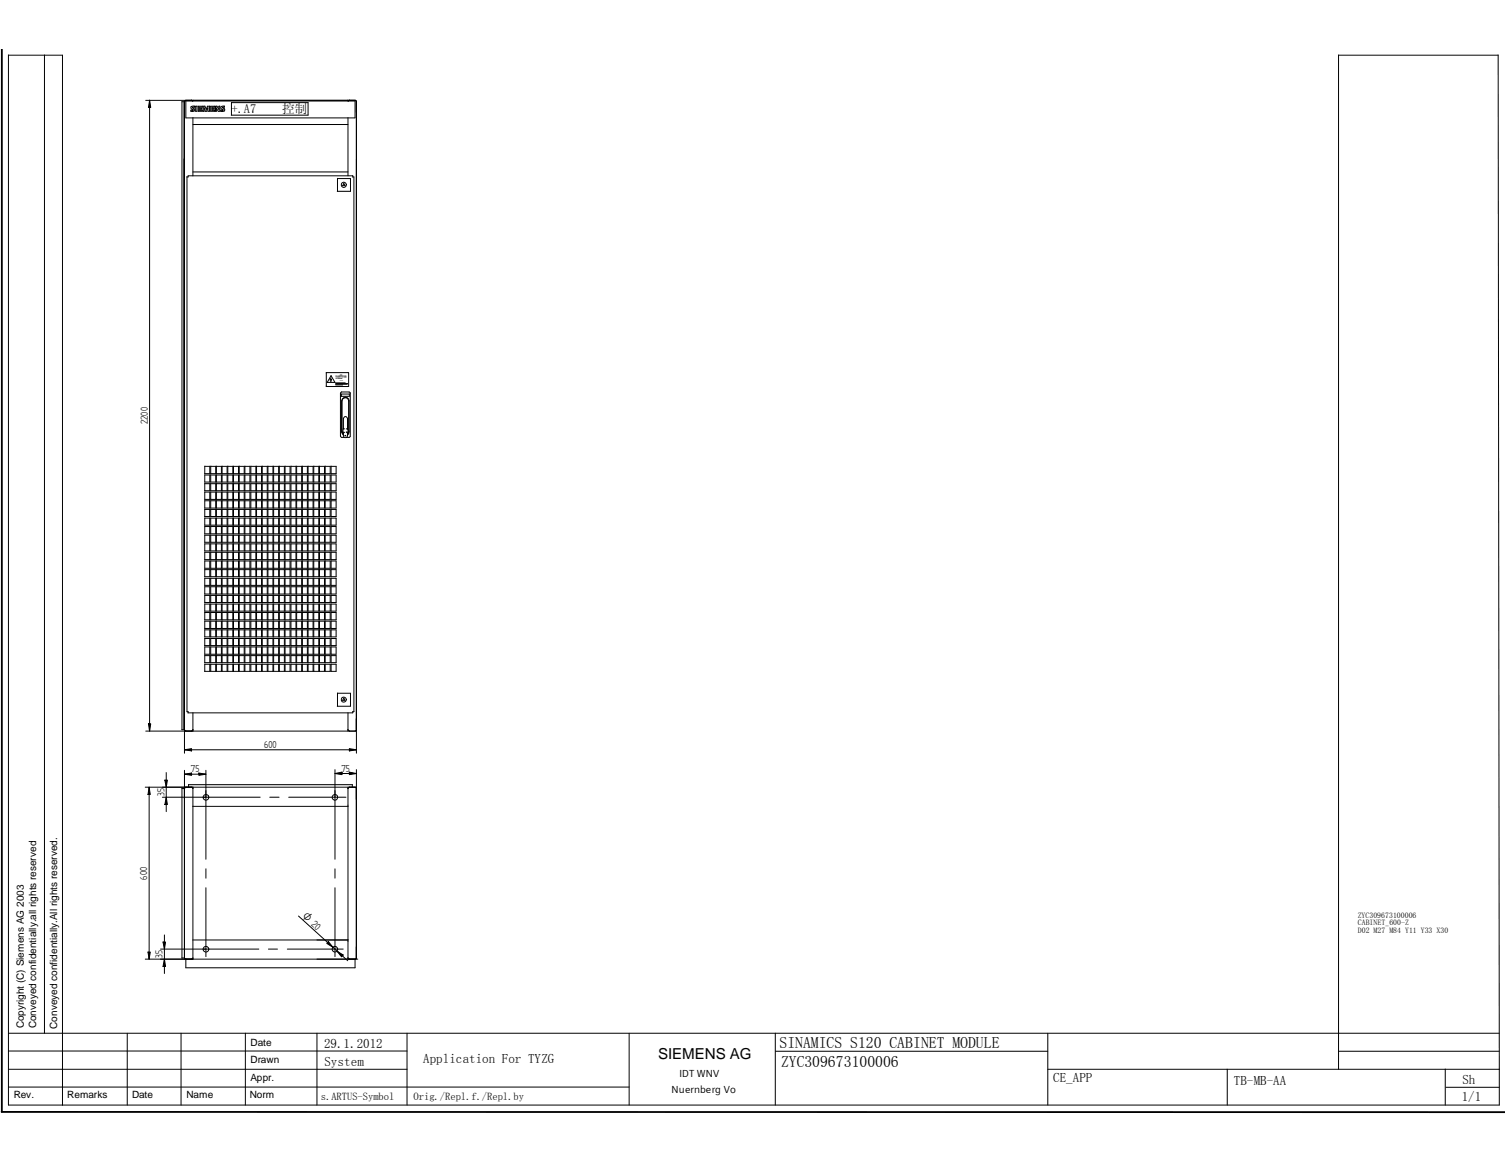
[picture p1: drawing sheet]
<svg xmlns="http://www.w3.org/2000/svg" width="279mm" height="216mm" viewBox="0 0 279 216" stroke-linecap="round" stroke-linejoin="round" font-family="sans-serif">
<g fill="none" stroke="#000" stroke-width=".19">
<path d="M1.6 10.2v194.9h276.7v-6.6M1.6 10.2h10v195M8.3 10.2v181.6M27.1 18.6h38.9l.2 .3M27.8 18.6l.2 1.3h-.4zM27.8 18.6v117.1M33.8 18.9v116.6M34.2 18.8v121M34.5 18.6l-.3 .3h-.5M34.5 18.7v3.2h31.4v-3.1h-31.4M35.5 18.6l.3 .2M35.7 20h.1"/>
<path d="M35.8 18.6v.2M36.1 19.7h-.3l-.4 .2a.42 .42 0 0 0 .5 .5l-.2 .1-.3-.1v.3a.43 .43 0 0 0 .5 0 .43 .43 0 0 0 .2-.5l-.4-.2M36.1 19.7v.2h-.2l-.2 .1M36.3 19.7h.3M36.6 19.7v1h-.3v-1M36.8 19.7h.7M36.8 19.7v1h.7v-.3l-.5 .1M37.1 19.9v.2M37.5 19.7v.2h-.4M37.7 19.7h.4M38 19.7l.3 .6 .2-.6M38.5 19.7h.4"/>
<path d="M38.9 19.7v1h-.3v-.7l-.2 .7h-.3l-.2-.7v.7h-.2v-1M39.1 19.7h.7M39.1 19.7v1h.7v-.3l-.5 .1M39.4 19.9v.2M39.8 19.7v.2h-.4M40 19.7h.3M40 19.7v1h.2v-.7M40.3 19.7l.3 .6v-.6M40.6 19.7h.2M40.8 19.7v1h-.3l-.3-.6M41.7 19.7a.36 .36 0 0 0-.6 0 .36 .36 0 0 0 .1 .6l.2 .1h-.4v.3a.41 .41 0 0 0 .5 0 .41 .41 0 0 0 .1-.5l-.3-.2M41.7 19.7v.2h-.4l.1 .1"/>
<path d="M64.6 18.6v.2M64.9 18.6l-.3 .2M66.2 18.8v121M248.5 10.2h29.6M248.5 10.2v188.3M278.1 10.2l.2 188.3h-83.8M34.7 32.8v99.3h.2v.2h30.6v-.2M35.8 21.8v10.8M35.8 23.1h28.8M35.8 31.9h28.8M37 20.1h.5M37.1 20.2v.3"/>
<path d="M37.5 20.1v.2h-.4M39.3 20.1h.5M39.4 20.2v.3M39.8 20.1v.2h-.4M42.9 21.4h14.3v-2.4h-14.2v2.4M62.7 33.1v2.4M62.7 33.1h2.4v2.4h-2.5M63.8 34l-.2 .5M63.8 34.1l.3 .4h-.5M64.6 21.8v10.8M65.4 32.9h.3v99.2h-.2M65.5 32.6h-30.6v.3h-.2"/>
<path d="M65.5 32.6v.3M60.5 69.2h4.2v2.5l-.1 .1M60.5 71.7l.1 .1M60.6 71.8h4M60.6 69.2v2.5M61.4 70.7v.1M61.5 69.7l-.8 1.3M61.5 69.8l.7 1.2h-1.5M61.5 70.1l-.2 .4M61.5 70.7l-.1 .1M61.6 70.4l-.2 .4M61.6 70.4l-.3 .1"/>
<path d="M62.3 71.1h1.8M62.3 71.2h2.3M62.3 71.3h2.2M62.3 71.5h1.3M63.4 72.8h1.4l.2 .1v8.1l-.2 .2h-.5M63.4 72.8l-.2 .2v8l.2 .2h.5M63.7 79.7l-.1 .6 .2 .1v.5l.2 .3 .4-.1 .1-.8M63.7 79.5l.3 .1M64.5 79.5l.1 .2M64.5 77.7l-.2-.4h-.3l-.2 .2-.1 2.2M64.5 77.7v1.9h-.2M64.6 79.7l.1 .6-.3-.2"/>
<path d="M64.7 74.4a.61 .61 0 0 0-.6-.6 .61 .61 0 0 0-.6 .6v5.8l.3 .4M64.7 74.4v5.8l-.2 .4M64.8 74.4a.7 .7 0 0 0-.7-.7 .7 .7 0 0 0-.7 .7v5.8l.4 .6M64.8 74.4v5.8l-.3 .6M64.9 73.1v.5h-1.5l-.1-.4h1.6M38 86.5v1.4M38 88.1v1.4M38 89.7v1.4M38 91.3v1.4M38 92.9v1.4M38 94.5v1.4M38 96.1v1.4"/>
<path d="M38 97.7v1.4M38 99.3v1.4M38 86.6h.9v1.3h-.9M38 88.2h.9v1.3h-.9M38 89.8h.9v1.3h-.9M38 91.4h.9v1.3h-.9M38 93h.9v1.3h-.9M38 94.6h.9v1.3h-.9M38 96.2h.9v1.3h-.9M38 97.7h.9v1.4h-.9M38 99.4h.9v1.3h-.9M39.1 86.5v1.4"/>
<path d="M39.1 88.1v1.4M39.1 89.7v1.4M39.1 91.3v1.4M39.1 92.9v1.4M39.1 94.5v1.4M39.1 96.1v1.4M39.1 97.7v1.4M39.1 99.3v1.4M39.1 86.6h.9v1.3h-.9M39.1 88.2h.9v1.3h-.9M39.1 89.8h.9v1.3h-.9M39.1 91.4h.9v1.3h-.9"/>
<path d="M39.1 93h.9v1.3h-.9M39.1 94.6h.9v1.3h-.9M39.1 96.2h.9v1.3h-.9M39.1 97.7h.9v1.4h-.9M39.1 99.4h.9v1.3h-.9M40.2 86.5v1.4M40.2 88.1v1.4M40.2 89.7v1.4M40.2 91.3v1.4M40.2 92.9v1.4M40.2 94.5v1.4M40.2 96.1v1.4"/>
<path d="M40.2 97.7v1.4M40.2 99.3v1.4M40.2 86.6h.9v1.3h-1M40.2 88.2h.9v1.3h-1M40.2 89.8h.9v1.3h-1M40.2 91.4h.9v1.3h-1M40.2 93h.9v1.3h-1M40.2 94.6h.9v1.3h-1M40.2 96.2h.9v1.3h-1M40.2 97.7h.9v1.4h-1M40.2 99.4h.9v1.3h-1M41.2 86.5v1.4"/>
<path d="M41.2 88.1v1.4M41.2 89.7v1.4M41.2 91.3v1.4M41.2 92.9v1.4M41.2 94.5v1.4M41.2 96.1v1.4M41.2 97.7v1.4M41.2 99.3v1.4M41.2 86.6h1v1.3h-1M41.2 88.2h1v1.3h-1M41.2 89.8h1v1.3h-1M41.2 91.4h1v1.3h-1"/>
<path d="M41.2 93h1v1.3h-1M41.2 94.6h1v1.3h-1M41.2 96.2h1v1.3h-1M41.2 97.7h1v1.4h-1M41.2 99.4h1v1.3h-1M42.3 86.5v1.4M42.3 88.1v1.4M42.3 89.7v1.4M42.3 91.3v1.4M42.3 92.9v1.4M42.3 94.5v1.4M42.3 96.1v1.4"/>
<path d="M42.3 97.7v1.4M42.3 99.3v1.4M42.3 86.6h.9v1.3h-1M42.3 88.2h.9v1.3h-1M42.3 89.8h.9v1.3h-1M42.3 91.4h.9v1.3h-1M42.3 93h.9v1.3h-1M42.3 94.6h.9v1.3h-1M42.3 96.2h.9v1.3h-1M42.3 97.7h.9v1.4h-1M42.3 99.4h.9v1.3h-1M43.3 86.5v1.4"/>
<path d="M43.3 88.1v1.4M43.3 89.7v1.4M43.3 91.3v1.4M43.3 92.9v1.4M43.3 94.5v1.4M43.3 96.1v1.4M43.3 97.7v1.4M43.3 99.3v1.4M43.3 86.6h1v1.3h-1M43.3 88.2h1v1.3h-1M43.3 89.8h1v1.3h-1M43.3 91.4h1v1.3h-1"/>
<path d="M43.3 93h1v1.3h-1M43.3 94.6h1v1.3h-1M43.3 96.2h1v1.3h-1M43.3 97.7h1v1.4h-1M43.3 99.4h1v1.3h-1M44.4 86.5v1.4M44.4 88.1v1.4M44.4 89.7v1.4M44.4 91.3v1.4M44.4 92.9v1.4M44.4 94.5v1.4M44.4 96.1v1.4"/>
<path d="M44.4 97.7v1.4M44.4 99.3v1.4M44.4 86.6h.9v1.3h-.9M44.4 88.2h.9v1.3h-.9M44.4 89.8h.9v1.3h-.9M44.4 91.4h.9v1.3h-.9M44.4 93h.9v1.3h-.9M44.4 94.6h.9v1.3h-.9M44.4 96.2h.9v1.3h-.9M44.4 97.7h.9v1.4h-.9M44.4 99.4h.9v1.3h-.9M45.5 86.5v1.4"/>
<path d="M45.5 88.1v1.4M45.5 89.7v1.4M45.5 91.3v1.4M45.5 92.9v1.4M45.5 94.5v1.4M45.5 96.1v1.4M45.5 97.7v1.4M45.5 99.3v1.4M45.5 86.6h.9v1.3h-1M45.5 88.2h.9v1.3h-1M45.5 89.8h.9v1.3h-1M45.5 91.4h.9v1.3h-1"/>
<path d="M45.5 93h.9v1.3h-1M45.5 94.6h.9v1.3h-1M45.5 96.2h.9v1.3h-1M45.5 97.7h.9v1.4h-1M45.5 99.4h.9v1.3h-1M46.6 86.5v1.4M46.6 88.1v1.4M46.6 89.7v1.4M46.6 91.3v1.4M46.6 92.9v1.4M46.6 94.5v1.4M46.6 96.1v1.4"/>
<path d="M46.6 97.7v1.4M46.6 99.3v1.4M46.6 86.6h.9v1.3h-1M46.6 88.2h.9v1.3h-1M46.6 89.8h.9v1.3h-1M46.6 91.4h.9v1.3h-1M46.6 93h.9v1.3h-1M46.6 94.6h.9v1.3h-1M46.6 96.2h.9v1.3h-1M46.6 97.7h.9v1.4h-1M46.6 99.4h.9v1.3h-1M47.6 86.5v1.4"/>
<path d="M47.6 88.1v1.4M47.6 89.7v1.4M47.6 91.3v1.4M47.6 92.9v1.4M47.6 94.5v1.4M47.6 96.1v1.4M47.6 97.7v1.4M47.6 99.3v1.4M47.6 86.6h1v1.3h-1M47.6 88.2h1v1.3h-1M47.6 89.8h1v1.3h-1M47.6 91.4h1v1.3h-1"/>
<path d="M47.6 93h1v1.3h-1M47.6 94.6h1v1.3h-1M47.6 96.2h1v1.3h-1M47.6 97.7h1v1.4h-1M47.6 99.4h1v1.3h-1M48.7 86.5v1.4M48.7 88.1v1.4M48.7 89.7v1.4M48.7 91.3v1.4M48.7 92.9v1.4M48.7 94.5v1.4M48.7 96.1v1.4"/>
<path d="M48.7 97.7v1.4M48.7 99.3v1.4M48.7 86.6h.9v1.3h-1M48.7 88.2h.9v1.3h-1M48.7 89.8h.9v1.3h-1M48.7 91.4h.9v1.3h-1M48.7 93h.9v1.3h-1M48.7 94.6h.9v1.3h-1M48.7 96.2h.9v1.3h-1M48.7 97.7h.9v1.4h-1M48.7 99.4h.9v1.3h-1M49.7 86.5v1.4"/>
<path d="M49.7 88.1v1.4M49.7 89.7v1.4M49.7 91.3v1.4M49.7 92.9v1.4M49.7 94.5v1.4M49.7 96.1v1.4M49.7 97.7v1.4M49.7 99.3v1.4M49.7 86.6h1v1.3h-1M49.7 88.2h1v1.3h-1M49.7 89.8h1v1.3h-1M49.7 91.4h1v1.3h-1"/>
<path d="M49.7 93h1v1.3h-1M49.7 94.6h1v1.3h-1M49.7 96.2h1v1.3h-1M49.7 97.7h1v1.4h-1M49.7 99.4h1v1.3h-1M50.8 86.5v1.4M50.8 88.1v1.4M50.8 89.7v1.4M50.8 91.3v1.4M50.8 92.9v1.4M50.8 94.5v1.4M50.8 96.1v1.4"/>
<path d="M50.8 97.7v1.4M50.8 99.3v1.4M50.8 86.6h.9v1.3h-.9M50.8 88.2h.9v1.3h-.9M50.8 89.8h.9v1.3h-.9M50.8 91.4h.9v1.3h-.9M50.8 93h.9v1.3h-.9M50.8 94.6h.9v1.3h-.9M50.8 96.2h.9v1.3h-.9M50.8 97.7h.9v1.4h-.9M50.8 99.4h.9v1.3h-.9M51.9 86.5v1.4"/>
<path d="M51.9 88.1v1.4M51.9 89.7v1.4M51.9 91.3v1.4M51.9 92.9v1.4M51.9 94.5v1.4M51.9 96.1v1.4M51.9 97.7v1.4M51.9 99.3v1.4M51.9 86.6h.9v1.3h-1M51.9 88.2h.9v1.3h-1M51.9 89.8h.9v1.3h-1M51.9 91.4h.9v1.3h-1"/>
<path d="M51.9 93h.9v1.3h-1M51.9 94.6h.9v1.3h-1M51.9 96.2h.9v1.3h-1M51.9 97.7h.9v1.4h-1M51.9 99.4h.9v1.3h-1M52.9 86.5v1.4M52.9 88.1v1.4M52.9 89.7v1.4M52.9 91.3v1.4M52.9 92.9v1.4M52.9 94.5v1.4M52.9 96.1v1.4"/>
<path d="M52.9 97.7v1.4M52.9 99.3v1.4M52.9 86.6h.9v1.3h-.9M52.9 88.2h.9v1.3h-.9M52.9 89.8h.9v1.3h-.9M52.9 91.4h.9v1.3h-.9M52.9 93h.9v1.3h-.9M52.9 94.6h.9v1.3h-.9M52.9 96.2h.9v1.3h-.9M52.9 97.7h.9v1.4h-.9M52.9 99.4h.9v1.3h-.9M54 86.5v1.4"/>
<path d="M54 88.1v1.4M54 89.7v1.4M54 91.3v1.4M54 92.9v1.4M54 94.5v1.4M54 96.1v1.4M54 97.7v1.4M54 99.3v1.4M54 86.6h.9v1.3h-.9M54 88.2h.9v1.3h-.9M54 89.8h.9v1.3h-.9M54 91.4h.9v1.3h-.9"/>
<path d="M54 93h.9v1.3h-.9M54 94.6h.9v1.3h-.9M54 96.2h.9v1.3h-.9M54 97.7h.9v1.4h-.9M54 99.4h.9v1.3h-.9M55.1 86.5v1.4M55.1 88.1v1.4M55.1 89.7v1.4M55.1 91.3v1.4M55.1 92.9v1.4M55.1 94.5v1.4M55.1 96.1v1.4"/>
<path d="M55.1 97.7v1.4M55.1 99.3v1.4M55.1 86.6h.9v1.3h-1M55.1 88.2h.9v1.3h-1M55.1 89.8h.9v1.3h-1M55.1 91.4h.9v1.3h-1M55.1 93h.9v1.3h-1M55.1 94.6h.9v1.3h-1M55.1 96.2h.9v1.3h-1M55.1 97.7h.9v1.4h-1M55.1 99.4h.9v1.3h-1M56.1 86.5v1.4h1v-1.3h-1"/>
<path d="M56.1 88.1v1.4h1v-1.3h-1M56.1 89.7v1.4h1v-1.3h-1M56.1 91.3v1.4h1v-1.3h-1M56.1 92.9v1.4h1v-1.3h-1M56.1 94.5v1.4h1v-1.3h-1M56.1 96.1v1.4h1v-1.3h-1M56.1 97.7v1.4h1v-1.4h-1M56.1 99.3v1.4h1v-1.3h-1M57.2 86.5v1.4M57.2 88.1v1.4M57.2 89.7v1.4M57.2 91.3v1.4"/>
<path d="M57.2 92.9v1.4M57.2 94.5v1.4M57.2 96.1v1.4M57.2 97.7v1.4M57.2 99.3v1.4M57.2 86.6h.9v1.3h-1M57.2 88.2h.9v1.3h-1M57.2 89.8h.9v1.3h-1M57.2 91.4h.9v1.3h-1M57.2 93h.9v1.3h-1M57.2 94.6h.9v1.3h-1M57.2 96.2h.9v1.3h-1"/>
<path d="M57.2 97.7h.9v1.4h-1M57.2 99.4h.9v1.3h-1M58.3 86.5v1.4M58.3 88.1v1.4M58.3 89.7v1.4M58.3 91.3v1.4M58.3 92.9v1.4M58.3 94.5v1.4M58.3 96.1v1.4M58.3 97.7v1.4M58.3 99.3v1.4M58.3 86.6h.9v1.3h-1"/>
<path d="M58.3 88.2h.9v1.3h-1M58.3 89.8h.9v1.3h-1M58.3 91.4h.9v1.3h-1M58.3 93h.9v1.3h-1M58.3 94.6h.9v1.3h-1M58.3 96.2h.9v1.3h-1M58.3 97.7h.9v1.4h-1M58.3 99.4h.9v1.3h-1M59.3 86.5v1.4M59.3 88.1v1.4M59.3 89.7v1.4M59.3 91.3v1.4"/>
<path d="M59.3 92.9v1.4M59.3 94.5v1.4M59.3 96.1v1.4M59.3 97.7v1.4M59.3 99.3v1.4M59.3 86.6h.9v1.3h-.9M59.3 88.2h.9v1.3h-.9M59.3 89.8h.9v1.3h-.9M59.3 91.4h.9v1.3h-.9M59.3 93h.9v1.3h-.9M59.3 94.6h.9v1.3h-.9M59.3 96.2h.9v1.3h-.9"/>
<path d="M59.3 97.7h.9v1.4h-.9M59.3 99.4h.9v1.3h-.9M60.4 86.5v1.4M60.4 88.1v1.4M60.4 89.7v1.4M60.4 91.3v1.4M60.4 92.9v1.4M60.4 94.5v1.4M60.4 96.1v1.4M60.4 97.7v1.4M60.4 99.3v1.4M60.4 86.6h.9v1.3h-1"/>
<path d="M60.4 88.2h.9v1.3h-1M60.4 89.8h.9v1.3h-1M60.4 91.4h.9v1.3h-1M60.4 93h.9v1.3h-1M60.4 94.6h.9v1.3h-1M60.4 96.2h.9v1.3h-1M60.4 97.7h.9v1.4h-1M60.4 99.4h.9v1.3h-1M61.5 86.5v1.4M61.5 88.1v1.4M61.5 89.7v1.4M61.5 91.3v1.4"/>
<path d="M61.5 92.9v1.4M61.5 94.5v1.4M61.5 96.1v1.4M61.5 97.7v1.4M61.5 99.3v1.4M61.5 86.6h.9v1.3h-1M61.5 88.2h.9v1.3h-1M61.5 89.8h.9v1.3h-1M61.5 91.4h.9v1.3h-1M61.5 93h.9v1.3h-1M61.5 94.6h.9v1.3h-1M61.5 96.2h.9v1.3h-1"/>
<path d="M61.5 97.7h.9v1.4h-1M61.5 99.4h.9v1.3h-1M63.8 80.2l-.3 .1M64 80.3l-.3 .1M64.1 80.9h.1zM64.1 80.9h.1M64.3 80.2l.2 .2 .2-.1M38 107.1h.9v-1.4h-.9v1.4M38 100.9v1.4M38 102.5v1.4M38 104.1v1.4M38 107.3v1.4"/>
<path d="M38 108.9v1.4M38 110.5v1.3M38 112.1v1.4M38 113.7v1.4M38 115.3v1.4M38 116.9v1.3M38 118.5v1.3M38 101h.9v1.3h-.9M38 102.5h.9v1.4h-.9M38 104.1h.9v1.4h-.9M38 107.4h.9v1.3h-.9M38 108.9h.9v1.4h-.9"/>
<path d="M38 110.5h.9v1.3h-.9M38 112.1h.9v1.4h-.9M38 113.7h.9v1.4h-.9M38 115.3h.9v1.4h-.9M38 116.9h.9v1.3h-.9M38 118.5h.9v1.3h-.9M39.1 107.1h.9v-1.4h-.9v1.4M39.1 100.9v1.4M39.1 102.5v1.4M39.1 104.1v1.4M39.1 107.3v1.4M39.1 108.9v1.4"/>
<path d="M39.1 110.5v1.3M39.1 112.1v1.4M39.1 113.7v1.4M39.1 115.3v1.4M39.1 116.9v1.3M39.1 118.5v1.3M39.1 101h.9v1.3h-.9M39.1 102.5h.9v1.4h-.9M39.1 104.1h.9v1.4h-.9M39.1 107.4h.9v1.3h-.9M39.1 108.9h.9v1.4h-.9M39.1 110.5h.9v1.3h-.9"/>
<path d="M39.1 112.1h.9v1.4h-.9M39.1 113.7h.9v1.4h-.9M39.1 115.3h.9v1.4h-.9M39.1 116.9h.9v1.3h-.9M39.1 118.5h.9v1.3h-.9M40.1 107.1h1v-1.4h-.9v1.4M40.2 100.9v1.4M40.2 102.5v1.4M40.2 104.1v1.4M40.2 107.3v1.4M40.2 108.9v1.4M40.2 110.5v1.3"/>
<path d="M40.2 112.1v1.4M40.2 113.7v1.4M40.2 115.3v1.4M40.2 116.9v1.3M40.2 118.5v1.3M40.2 101h.9v1.3h-1M40.2 102.5h.9v1.4h-1M40.2 104.1h.9v1.4h-1M40.2 107.4h.9v1.3h-1M40.2 108.9h.9v1.4h-1M40.2 110.5h.9v1.3h-1M40.2 112.1h.9v1.4h-1"/>
<path d="M40.2 113.7h.9v1.4h-1M40.2 115.3h.9v1.4h-1M40.2 116.9h.9v1.3h-1M40.2 118.5h.9v1.3h-1M41.2 107.1h1v-1.4h-1v1.4M41.2 100.9v1.4M41.2 102.5v1.4M41.2 104.1v1.4M41.2 107.3v1.4M41.2 108.9v1.4M41.2 110.5v1.3M41.2 112.1v1.4"/>
<path d="M41.2 113.7v1.4M41.2 115.3v1.4M41.2 116.9v1.3M41.2 118.5v1.3M41.2 101h1v1.3h-1M41.2 102.5h1v1.4h-1M41.2 104.1h1v1.4h-1M41.2 107.4h1v1.3h-1M41.2 108.9h1v1.4h-1M41.2 110.5h1v1.3h-1M41.2 112.1h1v1.4h-1M41.2 113.7h1v1.4h-1"/>
<path d="M41.2 115.3h1v1.4h-1M41.2 116.9h1v1.3h-1M41.2 118.5h1v1.3h-1M42.2 107.1h1v-1.4h-.9v1.4M42.3 100.9v1.4M42.3 102.5v1.4M42.3 104.1v1.4M42.3 107.3v1.4M42.3 108.9v1.4M42.3 110.5v1.3M42.3 112.1v1.4M42.3 113.7v1.4"/>
<path d="M42.3 115.3v1.4M42.3 116.9v1.3M42.3 118.5v1.3M42.3 101h.9v1.3h-1M42.3 102.5h.9v1.4h-1M42.3 104.1h.9v1.4h-1M42.3 107.4h.9v1.3h-1M42.3 108.9h.9v1.4h-1M42.3 110.5h.9v1.3h-1M42.3 112.1h.9v1.4h-1M42.3 113.7h.9v1.4h-1M42.3 115.3h.9v1.4h-1"/>
<path d="M42.3 116.9h.9v1.3h-1M42.3 118.5h.9v1.3h-1M43.3 107.1h1v-1.4h-1v1.4M43.3 100.9v1.4M43.3 102.5v1.4M43.3 104.1v1.4M43.3 107.3v1.4M43.3 108.9v1.4M43.3 110.5v1.3M43.3 112.1v1.4M43.3 113.7v1.4M43.3 115.3v1.4"/>
<path d="M43.3 116.9v1.3M43.3 118.5v1.3M43.3 101h1v1.3h-1M43.3 102.5h1v1.4h-1M43.3 104.1h1v1.4h-1M43.3 107.4h1v1.3h-1M43.3 108.9h1v1.4h-1M43.3 110.5h1v1.3h-1M43.3 112.1h1v1.4h-1M43.3 113.7h1v1.4h-1M43.3 115.3h1v1.4h-1M43.3 116.9h1v1.3h-1"/>
<path d="M43.3 118.5h1v1.3h-1M44.4 107.1h.9v-1.4h-.9v1.4M44.4 100.9v1.4M44.4 102.5v1.4M44.4 104.1v1.4M44.4 107.3v1.4M44.4 108.9v1.4M44.4 110.5v1.3M44.4 112.1v1.4M44.4 113.7v1.4M44.4 115.3v1.4M44.4 116.9v1.3"/>
<path d="M44.4 118.5v1.3M44.4 101h.9v1.3h-.9M44.4 102.5h.9v1.4h-.9M44.4 104.1h.9v1.4h-.9M44.4 107.4h.9v1.3h-.9M44.4 108.9h.9v1.4h-.9M44.4 110.5h.9v1.3h-.9M44.4 112.1h.9v1.4h-.9M44.4 113.7h.9v1.4h-.9M44.4 115.3h.9v1.4h-.9M44.4 116.9h.9v1.3h-.9M44.4 118.5h.9v1.3h-.9"/>
<path d="M45.4 107.1h1v-1.4h-.9v1.4M45.5 100.9v1.4M45.5 102.5v1.4M45.5 104.1v1.4M45.5 107.3v1.4M45.5 108.9v1.4M45.5 110.5v1.3M45.5 112.1v1.4M45.5 113.7v1.4M45.5 115.3v1.4M45.5 116.9v1.3M45.5 118.5v1.3"/>
<path d="M45.5 101h.9v1.3h-1M45.5 102.5h.9v1.4h-1M45.5 104.1h.9v1.4h-1M45.5 107.4h.9v1.3h-1M45.5 108.9h.9v1.4h-1M45.5 110.5h.9v1.3h-1M45.5 112.1h.9v1.4h-1M45.5 113.7h.9v1.4h-1M45.5 115.3h.9v1.4h-1M45.5 116.9h.9v1.3h-1M45.5 118.5h.9v1.3h-1M46.5 107.1h1v-1.4h-.9v1.4"/>
<path d="M46.6 100.9v1.4M46.6 102.5v1.4M46.6 104.1v1.4M46.6 107.3v1.4M46.6 108.9v1.4M46.6 110.5v1.3M46.6 112.1v1.4M46.6 113.7v1.4M46.6 115.3v1.4M46.6 116.9v1.3M46.6 118.5v1.3M46.6 101h.9v1.3h-1"/>
<path d="M46.6 102.5h.9v1.4h-1M46.6 104.1h.9v1.4h-1M46.6 107.4h.9v1.3h-1M46.6 108.9h.9v1.4h-1M46.6 110.5h.9v1.3h-1M46.6 112.1h.9v1.4h-1M46.6 113.7h.9v1.4h-1M46.6 115.3h.9v1.4h-1M46.6 116.9h.9v1.3h-1M46.6 118.5h.9v1.3h-1M47.6 107.1h1v-1.4h-1v1.4M47.6 100.9v1.4"/>
<path d="M47.6 102.5v1.4M47.6 104.1v1.4M47.6 107.3v1.4M47.6 108.9v1.4M47.6 110.5v1.3M47.6 112.1v1.4M47.6 113.7v1.4M47.6 115.3v1.4M47.6 116.9v1.3M47.6 118.5v1.3M47.6 101h1v1.3h-1M47.6 102.5h1v1.4h-1"/>
<path d="M47.6 104.1h1v1.4h-1M47.6 107.4h1v1.3h-1M47.6 108.9h1v1.4h-1M47.6 110.5h1v1.3h-1M47.6 112.1h1v1.4h-1M47.6 113.7h1v1.4h-1M47.6 115.3h1v1.4h-1M47.6 116.9h1v1.3h-1M47.6 118.5h1v1.3h-1M48.6 107.1h1v-1.4h-.9v1.4M48.7 100.9v1.4M48.7 102.5v1.4"/>
<path d="M48.7 104.1v1.4M48.7 107.3v1.4M48.7 108.9v1.4M48.7 110.5v1.3M48.7 112.1v1.4M48.7 113.7v1.4M48.7 115.3v1.4M48.7 116.9v1.3M48.7 118.5v1.3M48.7 101h.9v1.3h-1M48.7 102.5h.9v1.4h-1M48.7 104.1h.9v1.4h-1"/>
<path d="M48.7 107.4h.9v1.3h-1M48.7 108.9h.9v1.4h-1M48.7 110.5h.9v1.3h-1M48.7 112.1h.9v1.4h-1M48.7 113.7h.9v1.4h-1M48.7 115.3h.9v1.4h-1M48.7 116.9h.9v1.3h-1M48.7 118.5h.9v1.3h-1M49.7 107.1h1v-1.4h-1v1.4M49.7 100.9v1.4M49.7 102.5v1.4M49.7 104.1v1.4"/>
<path d="M49.7 107.3v1.4M49.7 108.9v1.4M49.7 110.5v1.3M49.7 112.1v1.4M49.7 113.7v1.4M49.7 115.3v1.4M49.7 116.9v1.3M49.7 118.5v1.3M49.7 101h1v1.3h-1M49.7 102.5h1v1.4h-1M49.7 104.1h1v1.4h-1M49.7 107.4h1v1.3h-1"/>
<path d="M49.7 108.9h1v1.4h-1M49.7 110.5h1v1.3h-1M49.7 112.1h1v1.4h-1M49.7 113.7h1v1.4h-1M49.7 115.3h1v1.4h-1M49.7 116.9h1v1.3h-1M49.7 118.5h1v1.3h-1M50.8 107.1h.9v-1.4h-.9v1.4M50.8 100.9v1.4M50.8 102.5v1.4M50.8 104.1v1.4M50.8 107.3v1.4"/>
<path d="M50.8 108.9v1.4M50.8 110.5v1.3M50.8 112.1v1.4M50.8 113.7v1.4M50.8 115.3v1.4M50.8 116.9v1.3M50.8 118.5v1.3M50.8 101h.9v1.3h-.9M50.8 102.5h.9v1.4h-.9M50.8 104.1h.9v1.4h-.9M50.8 107.4h.9v1.3h-.9M50.8 108.9h.9v1.4h-.9"/>
<path d="M50.8 110.5h.9v1.3h-.9M50.8 112.1h.9v1.4h-.9M50.8 113.7h.9v1.4h-.9M50.8 115.3h.9v1.4h-.9M50.8 116.9h.9v1.3h-.9M50.8 118.5h.9v1.3h-.9M51.8 107.1h1v-1.4h-.9v1.4M51.9 100.9v1.4M51.9 102.5v1.4M51.9 104.1v1.4M51.9 107.3v1.4M51.9 108.9v1.4"/>
<path d="M51.9 110.5v1.3M51.9 112.1v1.4M51.9 113.7v1.4M51.9 115.3v1.4M51.9 116.9v1.3M51.9 118.5v1.3M51.9 101h.9v1.3h-1M51.9 102.5h.9v1.4h-1M51.9 104.1h.9v1.4h-1M51.9 107.4h.9v1.3h-1M51.9 108.9h.9v1.4h-1M51.9 110.5h.9v1.3h-1"/>
<path d="M51.9 112.1h.9v1.4h-1M51.9 113.7h.9v1.4h-1M51.9 115.3h.9v1.4h-1M51.9 116.9h.9v1.3h-1M51.9 118.5h.9v1.3h-1M52.9 107.1h.9v-1.4h-.9v1.4M52.9 100.9v1.4M52.9 102.5v1.4M52.9 104.1v1.4M52.9 107.3v1.4M52.9 108.9v1.4M52.9 110.5v1.3"/>
<path d="M52.9 112.1v1.4M52.9 113.7v1.4M52.9 115.3v1.4M52.9 116.9v1.3M52.9 118.5v1.3M52.9 101h.9v1.3h-.9M52.9 102.5h.9v1.4h-.9M52.9 104.1h.9v1.4h-.9M52.9 107.4h.9v1.3h-.9M52.9 108.9h.9v1.4h-.9M52.9 110.5h.9v1.3h-.9M52.9 112.1h.9v1.4h-.9"/>
<path d="M52.9 113.7h.9v1.4h-.9M52.9 115.3h.9v1.4h-.9M52.9 116.9h.9v1.3h-.9M52.9 118.5h.9v1.3h-.9M54 107.1h.9v-1.4h-.9v1.4M54 100.9v1.4M54 102.5v1.4M54 104.1v1.4M54 107.3v1.4M54 108.9v1.4M54 110.5v1.3M54 112.1v1.4"/>
<path d="M54 113.7v1.4M54 115.3v1.4M54 116.9v1.3M54 118.5v1.3M54 101h.9v1.3h-.9M54 102.5h.9v1.4h-.9M54 104.1h.9v1.4h-.9M54 107.4h.9v1.3h-.9M54 108.9h.9v1.4h-.9M54 110.5h.9v1.3h-.9M54 112.1h.9v1.4h-.9M54 113.7h.9v1.4h-.9"/>
<path d="M54 115.3h.9v1.4h-.9M54 116.9h.9v1.3h-.9M54 118.5h.9v1.3h-.9M55 107.1h1v-1.4h-.9v1.4M55.1 100.9v1.4M55.1 102.5v1.4M55.1 104.1v1.4M55.1 107.3v1.4M55.1 108.9v1.4M55.1 110.5v1.3M55.1 112.1v1.4M55.1 113.7v1.4"/>
<path d="M55.1 115.3v1.4M55.1 116.9v1.3M55.1 118.5v1.3M55.1 101h.9v1.3h-1M55.1 102.5h.9v1.4h-1M55.1 104.1h.9v1.4h-1M55.1 107.4h.9v1.3h-1M55.1 108.9h.9v1.4h-1M55.1 110.5h.9v1.3h-1M55.1 112.1h.9v1.4h-1M55.1 113.7h.9v1.4h-1M55.1 115.3h.9v1.4h-1"/>
<path d="M55.1 116.9h.9v1.3h-1M55.1 118.5h.9v1.3h-1M56.1 100.9v1.4h1v-1.3h-1M56.1 102.5v1.4h1v-1.4h-1M56.1 104.1v1.4h1v-1.4h-1M56.1 105.7h1v1.4h-1zM56.1 107.3v1.4h1v-1.3h-1M56.1 108.9v1.4h1v-1.4h-1M56.1 110.5v1.3h1v-1.3h-1M56.1 112.1v1.4h1v-1.4h-1M56.1 113.7v1.4h1v-1.4h-1M56.1 115.3v1.4h1v-1.4h-1"/>
<path d="M56.1 116.9v1.3h1v-1.3h-1M56.1 118.5v1.3h1v-1.3h-1M57.1 107.1h1v-1.4h-.9v1.4M57.2 100.9v1.4M57.2 102.5v1.4M57.2 104.1v1.4M57.2 107.3v1.4M57.2 108.9v1.4M57.2 110.5v1.3M57.2 112.1v1.4M57.2 113.7v1.4M57.2 115.3v1.4"/>
<path d="M57.2 116.9v1.3M57.2 118.5v1.3M57.2 101h.9v1.3h-1M57.2 102.5h.9v1.4h-1M57.2 104.1h.9v1.4h-1M57.2 107.4h.9v1.3h-1M57.2 108.9h.9v1.4h-1M57.2 110.5h.9v1.3h-1M57.2 112.1h.9v1.4h-1M57.2 113.7h.9v1.4h-1M57.2 115.3h.9v1.4h-1M57.2 116.9h.9v1.3h-1"/>
<path d="M57.2 118.5h.9v1.3h-1M58.2 107.1h1v-1.4h-.9v1.4M58.3 100.9v1.4M58.3 102.5v1.4M58.3 104.1v1.4M58.3 107.3v1.4M58.3 108.9v1.4M58.3 110.5v1.3M58.3 112.1v1.4M58.3 113.7v1.4M58.3 115.3v1.4M58.3 116.9v1.3"/>
<path d="M58.3 118.5v1.3M58.3 101h.9v1.3h-1M58.3 102.5h.9v1.4h-1M58.3 104.1h.9v1.4h-1M58.3 107.4h.9v1.3h-1M58.3 108.9h.9v1.4h-1M58.3 110.5h.9v1.3h-1M58.3 112.1h.9v1.4h-1M58.3 113.7h.9v1.4h-1M58.3 115.3h.9v1.4h-1M58.3 116.9h.9v1.3h-1M58.3 118.5h.9v1.3h-1"/>
<path d="M59.3 107.1h.9v-1.4h-.9v1.4M59.3 100.9v1.4M59.3 102.5v1.4M59.3 104.1v1.4M59.3 107.3v1.4M59.3 108.9v1.4M59.3 110.5v1.3M59.3 112.1v1.4M59.3 113.7v1.4M59.3 115.3v1.4M59.3 116.9v1.3M59.3 118.5v1.3"/>
<path d="M59.3 101h.9v1.3h-.9M59.3 102.5h.9v1.4h-.9M59.3 104.1h.9v1.4h-.9M59.3 107.4h.9v1.3h-.9M59.3 108.9h.9v1.4h-.9M59.3 110.5h.9v1.3h-.9M59.3 112.1h.9v1.4h-.9M59.3 113.7h.9v1.4h-.9M59.3 115.3h.9v1.4h-.9M59.3 116.9h.9v1.3h-.9M59.3 118.5h.9v1.3h-.9M60.3 107.1h1v-1.4h-.9v1.4"/>
<path d="M60.4 100.9v1.4M60.4 102.5v1.4M60.4 104.1v1.4M60.4 107.3v1.4M60.4 108.9v1.4M60.4 110.5v1.3M60.4 112.1v1.4M60.4 113.7v1.4M60.4 115.3v1.4M60.4 116.9v1.3M60.4 118.5v1.3M60.4 101h.9v1.3h-1"/>
<path d="M60.4 102.5h.9v1.4h-1M60.4 104.1h.9v1.4h-1M60.4 107.4h.9v1.3h-1M60.4 108.9h.9v1.4h-1M60.4 110.5h.9v1.3h-1M60.4 112.1h.9v1.4h-1M60.4 113.7h.9v1.4h-1M60.4 115.3h.9v1.4h-1M60.4 116.9h.9v1.3h-1M60.4 118.5h.9v1.3h-1M61.4 107.1h1v-1.4h-.9v1.4M61.5 100.9v1.4"/>
<path d="M61.5 102.5v1.4M61.5 104.1v1.4M61.5 107.3v1.4M61.5 108.9v1.4M61.5 110.5v1.3M61.5 112.1v1.4M61.5 113.7v1.4M61.5 115.3v1.4M61.5 116.9v1.3M61.5 118.5v1.3M61.5 101h.9v1.3h-1M61.5 102.5h.9v1.4h-1"/>
<path d="M61.5 104.1h.9v1.4h-1M61.5 107.4h.9v1.3h-1M61.5 108.9h.9v1.4h-1M61.5 110.5h.9v1.3h-1M61.5 112.1h.9v1.4h-1M61.5 113.7h.9v1.4h-1M61.5 115.3h.9v1.4h-1M61.5 116.9h.9v1.3h-1M61.5 118.5h.9v1.3h-1M27.6 134.4h.4l-.2 1.3zM33.7 135.5h.5l.3 .2M34.2 139.2l1.4-.2v.4z"/>
<path d="M34.2 139.2h32M35.8 135.5l-.2 .2M35.8 132.3v3.4M38 123.3h.9v1.3h-.9M38 120.1v1.4M38 121.7v1.3M38 123.3v1.3M38 120.1h.9v1.4h-.9M38 121.7h.9v1.3h-.9M39.1 120.1v1.4M39.1 121.7v1.3M39.1 123.3v1.3"/>
<path d="M39.1 123.3h.9v1.3h-.9M39.1 120.1h.9v1.4h-.9M39.1 121.7h.9v1.3h-.9M40.2 120.1v1.4M40.2 121.7v1.3M40.2 123.3v1.3M40.2 123.3h.9v1.3h-1M40.2 120.1h.9v1.4h-1M40.2 121.7h.9v1.3h-1M41.2 123.3h1v1.3h-1M41.2 120.1v1.4M41.2 121.7v1.3"/>
<path d="M41.2 123.3v1.3M41.2 120.1h1v1.4h-1M41.2 121.7h1v1.3h-1M42.3 123.3h.9v1.3h-1M42.3 120.1v1.4M42.3 121.7v1.3M42.3 123.3v1.3M42.3 120.1h.9v1.4h-1M42.3 121.7h.9v1.3h-1M43.3 123.3h1v1.3h-1M43.3 120.1v1.4M43.3 121.7v1.3"/>
<path d="M43.3 123.3v1.3M43.3 120.1h1v1.4h-1M43.3 121.7h1v1.3h-1M44.4 123.3h.9v1.3h-.9M44.4 120.1v1.4M44.4 121.7v1.3M44.4 123.3v1.3M44.4 120.1h.9v1.4h-.9M44.4 121.7h.9v1.3h-.9M45.5 123.3h.9v1.3h-1M45.5 120.1v1.4M45.5 121.7v1.3"/>
<path d="M45.5 123.3v1.3M45.5 120.1h.9v1.4h-1M45.5 121.7h.9v1.3h-1M46.6 123.3h.9v1.3h-1M46.6 120.1v1.4M46.6 121.7v1.3M46.6 123.3v1.3M46.6 120.1h.9v1.4h-1M46.6 121.7h.9v1.3h-1M47.6 123.3h1v1.3h-1M47.6 120.1v1.4M47.6 121.7v1.3"/>
<path d="M47.6 123.3v1.3M47.6 120.1h1v1.4h-1M47.6 121.7h1v1.3h-1M48.7 123.3h.9v1.3h-1M48.7 120.1v1.4M48.7 121.7v1.3M48.7 123.3v1.3M48.7 120.1h.9v1.4h-1M48.7 121.7h.9v1.3h-1M49.7 123.3h1v1.3h-1M49.7 120.1v1.4M49.7 121.7v1.3"/>
<path d="M49.7 123.3v1.3M49.7 120.1h1v1.4h-1M49.7 121.7h1v1.3h-1M50.8 123.3h.9v1.3h-.9M50.8 120.1v1.4M50.8 121.7v1.3M50.8 123.3v1.3M50.8 120.1h.9v1.4h-.9M50.8 121.7h.9v1.3h-.9M51.9 123.3h.9v1.3h-1M51.9 120.1v1.4M51.9 121.7v1.3"/>
<path d="M51.9 123.3v1.3M51.9 120.1h.9v1.4h-1M51.9 121.7h.9v1.3h-1M52.9 123.3h.9v1.3h-.9M52.9 120.1v1.4M52.9 121.7v1.3M52.9 123.3v1.3M52.9 120.1h.9v1.4h-.9M52.9 121.7h.9v1.3h-.9M54 123.3h.9v1.3h-.9M54 120.1v1.4M54 121.7v1.3"/>
<path d="M54 123.3v1.3M54 120.1h.9v1.4h-.9M54 121.7h.9v1.3h-.9M55.1 123.3h.9v1.3h-1M55.1 120.1v1.4M55.1 121.7v1.3M55.1 123.3v1.3M55.1 120.1h.9v1.4h-1M55.1 121.7h.9v1.3h-1M56.1 123.3v1.3h1v-1.3h-1M56.1 120.1v1.4h1v-1.4h-1M56.1 121.7v1.3h1v-1.3h-1"/>
<path d="M57.2 123.3h.9v1.3h-1M57.2 120.1v1.4M57.2 121.7v1.3M57.2 123.3v1.3M57.2 120.1h.9v1.4h-1M57.2 121.7h.9v1.3h-1M58.3 123.3h.9v1.3h-1M58.3 120.1v1.4M58.3 121.7v1.3M58.3 123.3v1.3M58.3 120.1h.9v1.4h-1M58.3 121.7h.9v1.3h-1"/>
<path d="M59.3 123.3h.9v1.3h-.9M59.3 120.1v1.4M59.3 121.7v1.3M59.3 123.3v1.3M59.3 120.1h.9v1.4h-.9M59.3 121.7h.9v1.3h-.9M60.4 123.3h.9v1.3h-1M60.4 120.1v1.4M60.4 121.7v1.3M60.4 123.3v1.3M60.4 120.1h.9v1.4h-1M60.4 121.7h.9v1.3h-1"/>
<path d="M61.5 123.3h.9v1.3h-1M61.5 120.1v1.4M61.5 121.7v1.3M61.5 123.3v1.3M61.5 120.1h.9v1.4h-1M61.5 121.7h.9v1.3h-1M62.7 128.7v2.4M62.7 128.7h2.4v2.4h-2.5M63.8 129.6l-.2 .4M63.8 129.6l.3 .4h-.5M64.6 135.5l.3 .2M64.6 132.3v3.4h-37.5"/>
<path d="M64.9 139l1.3 .2-1.3 .2zM66.2 135.5l-.2 .2h-1.2M27 146.1h39l.2 .3M27.7 146.1l.2 1.4h-.4zM27.7 146.1v32M30.1 148h18.2M30.6 144.8h.5l-.2 1.3zM30.9 148l.2 1.4h-.5zM30.9 143.4v7.3M33.8 146.4v31.4M34.2 143.7l1.4-.2v.4zM34.2 143v34.8"/>
<path d="M34.2 143.7h4M34.5 146.1l-.3 .3h-.5M35 145.6v.5M35 145.7h30.4M35.6 146.1l.2 .3M35.8 149.7h28.8M35.8 146.1v32M36.9 143.5l1.3 .2-1.3 .2zM38.2 143v16.5M50.1 148h1.7M53.6 148h10.6M62.2 143.6l1.3-.3v.5z"/>
<path d="M62.2 142.9v16.6M62.2 143.6h4M64.6 146.1v32M64.9 146.1l-.3 .3M64.9 143.3l1.3 .3-1.3 .2zM65.4 145.6v.5M66.2 142.9v34.9l-.2 .3M27 178.1h39.4M27.5 176.7h.4l-.2 1.4zM29.8 176.2h18.2M30.3 174.9h.4l-.2 1.3zM30.5 178.1l.2 1.3h-.4z"/>
<path d="M30.5 173.6v7.1M33.7 177.8h.5M34.2 177.8l.3 .3v1.6h31.4v-1.6M35.8 174.5h28.8M35.8 177.8l-.2 .3M38.2 161.3v1.7M38.2 164.8v12.8M49.8 176.2h1.7M53.3 176.2h10.4M55.4 170.1l9.2 8.3M61 174.8l.8 1.1-1.1-.8zM62.2 161.3v1.7"/>
<path d="M62.2 164.8v12.8M62.6 176.6l1.1 .7-.3 .3zM64.6 177.8l.3 .3M1.6 191.8h276.7M1.6 195.1h74M1.6 198.5h74M23.6 191.8v13.3M33.6 191.8v13.3M45.6 191.8v13.3M58.8 191.8v13.3M75.6 191.8v13.3M116.8 191.8v13.3"/>
<path d="M143.9 191.8v13.3M144 195.2h50.5M194.5 191.8v13.3M227.8 198.5v6.6M248.5 195.2h29.8M268.3 198.5v6.6M1.6 201.8h115.2M268.4 201.8h9.9"/>
<circle cx="63.8" cy="34.3" r=".49"/>
<circle cx="63.8" cy="129.9" r=".49"/>
<circle cx="38.2" cy="148" r=".54"/>
<circle cx="62.2" cy="148" r=".52"/>
<circle cx="38.2" cy="176.2" r=".54"/>
<circle cx="62.2" cy="176.2" r=".52"/>
</g>
<path d="M.3 9.1v197.3M.3 206.4l279.1 .1" fill="none" stroke="#000" stroke-width=".34"/>
<g fill="#000">
<path d="M27.8 18.6l.2 1.3h-.4zM27.6 134.4h.4l-.2 1.3zM34.2 139.2l1.4-.2v.4zM64.9 139l1.3 .2-1.3 .2zM27.7 146.1l.2 1.4h-.4zM30.9 148l.2 1.4h-.5zM30.6 144.8h.5l-.2 1.3zM34.2 143.7l1.4-.2v.4zM36.9 143.5l1.3 .2-1.3 .2zM62.2 143.6l1.3-.3v.5zM64.9 143.3l1.3 .3-1.3 .2zM27.5 176.7h.4l-.2 1.4z"/>
<path d="M30.3 174.9h.4l-.2 1.3zM30.5 178.1l.2 1.3h-.4zM61 174.8l.8 1.1-1.1-.8zM62.6 176.6l1.1 .7-.3 .3z"/>
</g>
<g font-size="2.9">
<text x="144.7" y="194.5">SINAMICS S120 CABINET MODULE</text>
<text x="145" y="198">ZYC309673100006</text>
</g>
<text font-size="2.8" x="122.2" y="196.6">SIEMENS AG</text>
<g font-size="2.4">
<text x="60.2" y="194.6">29.1.2012</text>
<text x="60.2" y="197.9">System</text>
<text x="78.6" y="197.3">Application For TYZG</text>
<text x="195.5" y="200.9">CE_APP</text>
<text x="229.1" y="201.4">TB-MB-AA</text>
<text x="271.5" y="201.2">Sh</text>
<text x="271.4" y="204.5">1/1</text>
</g>
<g font-size="2.3">
<text x="43" y="21">+.A7</text>
<text x="52.4" y="21">控制</text>
</g>
<g font-size="2.1">
<text x="27.4" y="78.8" transform="rotate(-90 27.4 78.8)">2200</text>
<text x="35.4" y="143.4">75</text>
<text x="49" y="138.9">600</text>
<text x="63.4" y="143.3">75</text>
<text x="30.5" y="147.8" transform="rotate(-90 30.5 147.8)">35</text>
<text x="27.3" y="163.3" transform="rotate(-90 27.3 163.3)">600</text>
<text x="30.2" y="177.9" transform="rotate(-90 30.2 177.9)">35</text>
</g>
<text font-size="2" x="56" y="170.2" transform="rotate(42 56 170.2)">O 20</text>
<g font-size="1.9">
<text x="4.4" y="190.9" transform="rotate(-90 4.4 190.9)">Copyright (C) Siemens AG 2003</text>
<text x="6.7" y="190.9" transform="rotate(-90 6.7 190.9)">Conveyed confidentially.all rights reserved</text>
<text x="10.6" y="191" transform="rotate(-90 10.6 191)">Conveyed confidentially.All rights reserved.</text>
<text x="46.5" y="194.1">Date</text>
<text x="46.5" y="197.3">Drawn</text>
<text x="2.5" y="203.9">Rev.</text>
<text x="12.5" y="203.9">Remarks</text>
<text x="24.5" y="203.9">Date</text>
<text x="34.6" y="203.9">Name</text>
<text x="46.4" y="203.9">Norm</text>
<text x="46.5" y="200.7">Appr.</text>
<text x="124.7" y="202.8">Nuernberg Vo</text>
<text x="126.2" y="199.9">IDT WNV</text>
<text x="59.6" y="204.3">s.ARTUS-Symbol</text>
<text x="76.8" y="204.1">Orig./Repl.f./Repl.by</text>
</g>
<g font-size="1.4">
<text x="252.1" y="170.3">ZYC309673100006</text>
<text x="252.1" y="171.7">CABINET_600-Z</text>
<text x="252.1" y="173.3">D02 M27 M84 Y11 Y33 X30</text>
</g>
<g font-size=".2">
<text x="63.1" y="69.8">警警</text>
<text x="63.1" y="69.7">警 警</text>
</g>
</svg>
